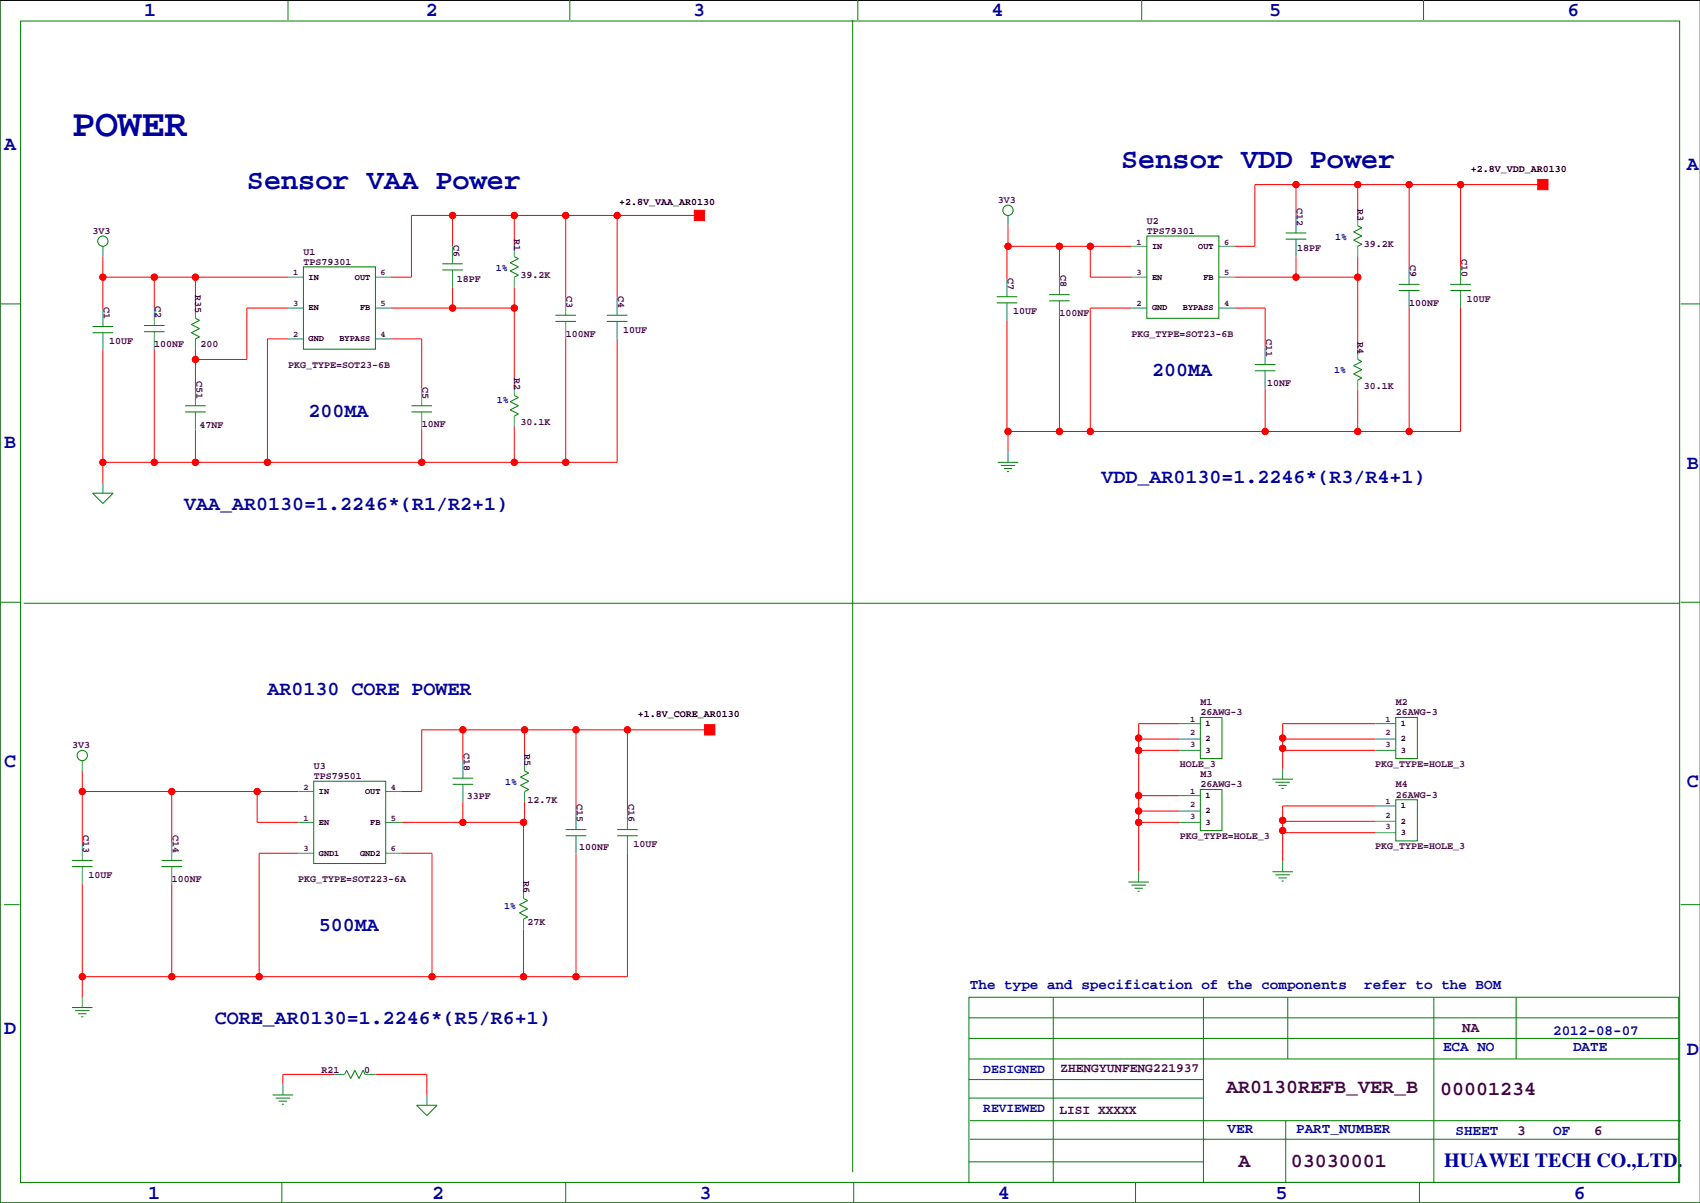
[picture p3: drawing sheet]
<svg xmlns="http://www.w3.org/2000/svg" width="420mm" height="297mm" viewBox="0 0 420 297" stroke-linecap="round" stroke-linejoin="round" font-family="sans-serif">
<path d="M419.9 .1h-419.9v296.9h419.9" fill="none" stroke="#000" stroke-width=".25"/>
<g fill="none" stroke="#f00" stroke-width=".25">
<path d="M111.8 53.2v7.6M127 53.2v7.6M139.7 53.2v20.3M152.4 53.2v20.3M172.7 53.2h-71.1v15.2h-5.1M248.9 55.7v5.1M320 45.6v7.6M335.3 45.6v7.6M348 45.6v20.3M360.7 45.6v20.3M381 45.6h-71.1v15.2h-5.1M25.4 68.4h45.7"/>
<path d="M25.4 63.4v12.9M38.1 68.4v7.7M48.3 68.4v7.7M71.1 76.1h-10.1v12.7h-12.7M96.5 76.1h30.5M111.8 71v5.1M127 71v24.1M261.6 60.8v7.6M261.6 78.6v27.9M269.2 60.8v7.6h10.2M279.4 60.8h-30.7v8.1M279.4 76.1h-10.2v30.4"/>
<path d="M304.8 76.1h7.6v9.6M304.8 68.4h30.5M320 63.4v5M335.3 63.4v22.8M348 76.1v30.4M360.7 76.1v30.4h-112v-27.4M25.4 86.5v32.7M38.1 86.2v28M48.3 86.2v9.7M71.1 83.7h-5.1v30.5M96.5 83.7h7.6v12.2M139.7 83.7v30.5"/>
<path d="M152.4 83.7v30.5h-127M312.4 95.9v10.6M335.3 96.4v10.1M48.3 106v8.2M104.1 106v8.2M127 105.3v8.9M248.9 106.5v5.1M291.3 178.7h-10.1v36.6M339.6 178.7h-22.9v11.2M20.3 195.4h53.4M20.3 190.4v17.7M42.4 195.4v12.7"/>
<path d="M63.5 195.4v7.7h10.2M114.3 180.2v7.6M114.3 198v5.1M129.5 198v5.1h-30.4M129.5 180.2v7.6M142.2 180.2v20.3M154.9 180.2v20.3M175.3 180.2h-71.2v15.2h-5M281.2 185.3h10.1M281.2 182.5h10.1M281.2 196.5h10.1M316.7 185.3h22.9"/>
<path d="M316.7 182.5h22.9M339.6 199h-22.9v13.7M20.3 218.3v27.9M42.4 218.3v22.9M73.7 210.7h-9.7v30.5M99.1 210.7h7.6v30.5M129.3 203.1v16.2M142.2 210.7v30.5M154.9 210.7v30.5h-134.6M281.2 203.1h10.1M281.2 200.3h10.1M316.7 202.8h22.9"/>
<path d="M316.7 205.6h22.9M129.3 229.5v11.7M82.5 265.3h-12.7v2.5M92.7 265.3h12.7v5.1"/>
<circle cx="111.8" cy="53.2" r=".76"/>
<circle cx="127" cy="53.2" r=".76"/>
<circle cx="139.7" cy="53.2" r=".76"/>
<circle cx="152.4" cy="53.2" r=".76"/>
<circle cx="320" cy="45.6" r=".76"/>
<circle cx="335.3" cy="45.6" r=".76"/>
<circle cx="348" cy="45.6" r=".76"/>
<circle cx="360.7" cy="45.6" r=".76"/>
<circle cx="25.4" cy="68.4" r=".76"/>
<circle cx="38.1" cy="68.4" r=".76"/>
<circle cx="48.3" cy="68.4" r=".76"/>
<circle cx="111.8" cy="76.1" r=".76"/>
<circle cx="127" cy="76.1" r=".76"/>
<circle cx="248.9" cy="60.8" r=".76"/>
<circle cx="261.6" cy="60.8" r=".76"/>
<circle cx="269.2" cy="60.8" r=".76"/>
<circle cx="320" cy="68.4" r=".76"/>
<circle cx="335.3" cy="68.4" r=".76"/>
<circle cx="48.3" cy="88.8" r=".76"/>
<circle cx="25.4" cy="114.2" r=".76"/>
<circle cx="38.1" cy="114.2" r=".76"/>
<circle cx="48.3" cy="114.2" r=".76"/>
<circle cx="66" cy="114.2" r=".76"/>
<circle cx="104.1" cy="114.2" r=".76"/>
<circle cx="127" cy="114.2" r=".76"/>
<circle cx="139.7" cy="114.2" r=".76"/>
<circle cx="248.9" cy="106.5" r=".76"/>
<circle cx="261.6" cy="106.5" r=".76"/>
<circle cx="269.2" cy="106.5" r=".76"/>
<circle cx="312.4" cy="106.5" r=".76"/>
<circle cx="335.3" cy="106.5" r=".76"/>
<circle cx="348" cy="106.5" r=".76"/>
<circle cx="20.3" cy="195.4" r=".76"/>
<circle cx="42.4" cy="195.4" r=".76"/>
<circle cx="63.5" cy="195.4" r=".76"/>
<circle cx="114.3" cy="180.2" r=".76"/>
<circle cx="129.5" cy="180.2" r=".76"/>
<circle cx="142.2" cy="180.2" r=".76"/>
<circle cx="154.9" cy="180.2" r=".76"/>
<circle cx="281.2" cy="182.2" r=".76"/>
<circle cx="281.2" cy="196.5" r=".76"/>
<circle cx="281.2" cy="185.3" r=".76"/>
<circle cx="316.7" cy="182.2" r=".76"/>
<circle cx="316.7" cy="184.8" r=".76"/>
<circle cx="114.3" cy="203.1" r=".76"/>
<circle cx="129.3" cy="203.1" r=".76"/>
<circle cx="281.2" cy="200.3" r=".76"/>
<circle cx="281.2" cy="203.1" r=".76"/>
<circle cx="316.7" cy="202.6" r=".76"/>
<circle cx="316.7" cy="205.1" r=".76"/>
<circle cx="20.3" cy="241.2" r=".76"/>
<circle cx="42.4" cy="241.2" r=".76"/>
<circle cx="64" cy="241.2" r=".76"/>
<circle cx="106.7" cy="241.2" r=".76"/>
<circle cx="129.3" cy="241.2" r=".76"/>
<circle cx="142.2" cy="241.2" r=".76"/>
</g>
<g fill="#f00" stroke="#f00" stroke-width=".25">
<path d="M379.7 44.3h2.6v2.5h-2.6z" fill-rule="evenodd"/>
<path d="M174 178.9h2.5v2.6h-2.5z" fill-rule="evenodd"/>
<path d="M171.4 51.9h2.6v2.6h-2.6z" fill-rule="evenodd"/>
<circle cx="248.9" cy="106.5" r=".76"/>
<circle cx="261.6" cy="106.5" r=".76"/>
<circle cx="269.2" cy="106.5" r=".76"/>
<circle cx="348" cy="106.5" r=".76"/>
<circle cx="335.3" cy="106.5" r=".76"/>
<circle cx="312.4" cy="106.5" r=".76"/>
<circle cx="335.3" cy="68.4" r=".76"/>
<circle cx="320" cy="68.4" r=".76"/>
<circle cx="111.8" cy="76.1" r=".76"/>
<circle cx="127" cy="76.1" r=".76"/>
<circle cx="48.3" cy="68.4" r=".76"/>
<circle cx="25.4" cy="68.4" r=".76"/>
<circle cx="38.1" cy="68.4" r=".76"/>
<circle cx="248.9" cy="60.8" r=".76"/>
<circle cx="261.6" cy="60.8" r=".76"/>
<circle cx="269.2" cy="60.8" r=".76"/>
<circle cx="360.7" cy="45.6" r=".76"/>
<circle cx="348" cy="45.6" r=".76"/>
<circle cx="335.3" cy="45.6" r=".76"/>
<circle cx="320" cy="45.6" r=".76"/>
<circle cx="316.7" cy="184.8" r=".76"/>
<circle cx="316.7" cy="182.2" r=".76"/>
<circle cx="316.7" cy="205.1" r=".76"/>
<circle cx="316.7" cy="202.6" r=".76"/>
<circle cx="63.5" cy="195.4" r=".76"/>
<circle cx="20.3" cy="195.4" r=".76"/>
<circle cx="42.4" cy="195.4" r=".76"/>
<circle cx="129.3" cy="203.1" r=".76"/>
<circle cx="114.3" cy="203.1" r=".76"/>
<circle cx="114.3" cy="180.2" r=".76"/>
<circle cx="129.5" cy="180.2" r=".76"/>
<circle cx="142.2" cy="180.2" r=".76"/>
<circle cx="154.9" cy="180.2" r=".76"/>
<circle cx="20.3" cy="241.2" r=".76"/>
<circle cx="42.4" cy="241.2" r=".76"/>
<circle cx="142.2" cy="241.2" r=".76"/>
<circle cx="129.3" cy="241.2" r=".76"/>
<circle cx="106.7" cy="241.2" r=".76"/>
<circle cx="64" cy="241.2" r=".76"/>
<circle cx="111.8" cy="53.2" r=".76"/>
<circle cx="127" cy="53.2" r=".76"/>
<circle cx="152.4" cy="53.2" r=".76"/>
<circle cx="139.7" cy="53.2" r=".76"/>
<circle cx="281.2" cy="203.1" r=".76"/>
<circle cx="281.2" cy="182.2" r=".76"/>
<circle cx="281.2" cy="185.3" r=".76"/>
<circle cx="281.2" cy="196.5" r=".76"/>
<circle cx="281.2" cy="200.3" r=".76"/>
<circle cx="25.4" cy="114.2" r=".76"/>
<circle cx="38.1" cy="114.2" r=".76"/>
<circle cx="48.3" cy="114.2" r=".76"/>
<circle cx="66" cy="114.2" r=".76"/>
<circle cx="104.1" cy="114.2" r=".76"/>
<circle cx="127" cy="114.2" r=".76"/>
<circle cx="139.7" cy="114.2" r=".76"/>
<circle cx="48.3" cy="88.8" r=".76"/>
</g>
<g fill="none" stroke="#008080" stroke-width=".25">
<path d="M248.9 53.2v2.5M320 53.2v4.3M320 59v4.4M335.3 53.2v2.5M25.4 60.8v2.6M25.4 76.3v4.3M38.1 76.1v4.3M48.3 76.1v2.5M71.1 68.4h3.8M71.1 76.1h3.8M92.7 68.4h3.8M92.7 76.1h3.8"/>
<path d="M111.8 60.8v4.3M111.8 66.7v4.3M127 60.8v2.6M127 68.4v2.6M139.7 73.5v4.3M139.7 79.4v4.3M152.4 73.5v4.3M152.4 79.4v4.3M248.7 68.9v4.4M248.7 74.8v4.3M261.6 68.4v4.4M261.6 74.3v4.3"/>
<path d="M279.4 60.8h3.8M279.4 68.4h3.8M279.4 76.1h3.8M301 60.8h3.8M301 68.4h3.8M301 76.1h3.8M335.3 60.8v2.6M348 65.9v4.3M348 71.7v4.4M360.7 65.9v4.3M360.7 71.7v4.4M25.4 82.2v4.3"/>
<path d="M38.1 81.9v4.3M48.3 83.7v2.5M48.3 95.9v4.3M71.1 83.7h3.8M92.7 83.7h3.8M104.1 95.9v4.3M127 95.1v2.5M312.4 85.7v4.3M312.4 91.6v4.3M335.3 86.2v2.6M335.3 93.8v2.6M25.4 119.2v2.6"/>
<path d="M48.3 101.7v4.3M104.1 101.7v4.3M127 102.7v2.6M248.9 111.6v2.6M291.3 178.7h5.1M339.6 178.7h5.1M20.3 187.8v2.6M73.7 195.4h3.8M95.2 195.4h3.9M114.3 187.8v4.3M114.3 193.7v4.3M129.5 187.8v2.6"/>
<path d="M129.5 195.4v2.6M291.3 196.5h5.1M291.3 185.3h5.1M291.3 182.5h5.1M316.7 189.9v2.5M339.6 199h5.1M339.6 185.3h5.1M339.6 182.5h5.1M20.3 208.1v4.4M20.3 214v4.3M42.4 208.1v4.4M42.4 214v4.3"/>
<path d="M73.7 203.1h3.8M73.7 210.7h3.8M95.2 203.1h3.9M95.2 210.7h3.9M129.3 219.3v2.6M142.2 200.5v4.3M142.2 206.4v4.3M154.9 200.5v4.3M154.9 206.4v4.3M281.2 215.3v2.5M291.3 203.1h5.1M291.3 200.3h5.1"/>
<path d="M316.7 212.7v2.6M339.6 205.6h5.1M339.6 202.8h5.1M129.3 226.9v2.6M20.3 246.2v2.6M69.8 267.8v2.6M82.5 265.3h2.6M90.2 265.3h2.5M105.4 270.4v2.5"/>
</g>
<g fill="none" stroke="#008000" stroke-width=".25">
<path d="M0 -.1v297.1h419.9M71.1 0v4.9M140.7 0v4.9M211.8 0v4.9M281.9 0v4.9M351.5 0v4.9M5.1 5.2h409.7v286.8h-409.7zM210.6 4.9v284.5M283.2 58.3h17.8v20.3h-17.8zM317.5 57.5h5.1M317.5 59h5.1M335.3 55.7l1 .5-2 1.1 2 1-2 1 2 1-1 .5"/>
<path d="M0 75h5.1M48.3 78.6l1 .5-2.1 1 2.1 1-2.1 1.1 2.1 1-1 .5M74.9 65.9h17.8v20.3h-17.8zM109.2 65.1h5.1M109.2 66.7h5.1M127 63.4l1 .5-2 1 2 1-2 1 2 1-1 .5M137.2 77.8h5M137.2 79.4h5M149.9 77.8h5M149.9 79.4h5M246.1 73.3h5.1M246.1 74.8h5.1"/>
<path d="M259.1 72.8h5.1M259.1 74.3h5.1M345.4 70.2h5.1M345.4 71.7h5.1M358.1 70.2h5.1M358.1 71.7h5.1M415 75h4.9M22.9 80.6h5M22.9 82.2h5M35.6 80.4h5M35.6 81.9h5M127 97.6l1 .6-2 1 2 1-2 1 2 1-1 .5"/>
<path d="M309.9 90h5.1M309.9 91.6h5.1M335.3 88.8l1 .5-2 1 2 1-2 1 2 1-1 .5M45.7 100.2h5.1M45.7 101.7h5.1M101.6 100.2h5.1M101.6 101.7h5.1M246.4 114.2h5.1M247.1 114.9h3.6M247.9 115.7h2M248.7 116.4h.5M22.9 121.8h5l-2.5 2.5z"/>
<path d="M0 148.7h5.1M5.8 149h409M415 148.7h4.9M296.4 177.2h5.4v10.1h-5.4zM344.7 177.2h5.3v10.1h-5.3zM77.5 192.9h17.7v20.3h-17.7zM111.8 192.1h5M111.8 193.7h5M129.5 190.4l1.1 .5-2.1 1 2.1 1-2.1 1 2.1 1-1.1 .5M296.4 194.9h5.4v10.2h-5.4zM314.2 192.4h5.1M315 193.2h3.5"/>
<path d="M315.7 193.9h2.1M316.5 194.7h.5M344.7 197.5h5.3v10.1h-5.3zM17.8 212.5h5.1M17.8 214h5.1M39.9 212.5h5.1M39.9 214h5.1M139.7 204.8h5.1M139.7 206.4h5.1M152.4 204.8h5.1M152.4 206.4h5.1M278.6 217.8h5.1"/>
<path d="M279.4 218.6h3.6M280.2 219.3h2M314.2 215.3h5.1M315 216h3.5M315.7 216.8h2.1M316.5 217.5h.5M1 223.4h3.8M129.3 221.9l1 .5-2 1 2 1-2 1 2 1-1 .5M280.9 220.1h.5M415 223.4h4.9M17.8 248.8h5.1M18.5 249.5h3.6"/>
<path d="M19.3 250.3h2M20.1 251.1h.5M239.3 246.2h175.2v45.8h-175.2zM239.3 251.3h175.2M239.3 256.4h175.2M260.1 246.2v45.8M297.2 246.2v45.8M318 246.2v15.3M354.1 246.2v45.8M374.4 246.2v15.3M67.3 270.4h5.1M68.1 271.1h3.5"/>
<path d="M68.8 271.9h2.1M69.6 272.7h.5M85.1 265.3l.5-1 1 2 1-2 1 2 1.1-2 .5 1M102.9 272.9h5l-2.5 2.5zM239.3 266.6h57.9M239.3 261.5h175.2M239.3 271.1h57.9M239.5 276.7h175.5M317.5 276.7v15.3M69.6 292v5M139.7 292v5M210.8 292v5"/>
<path d="M239.3 286.9h57.9M239.5 281.3h175M280.4 292v5M350.5 292v5M383.5 287.4h.1"/>
<circle cx="25.4" cy="59.5" r="1.27"/>
<circle cx="248.9" cy="51.9" r="1.27"/>
<circle cx="20.3" cy="186.5" r="1.27"/>
</g>
<text font-size="9.5" fill="#0000a0" x="17.8" y="33.5">POWER</text>
<g font-size="7.1" fill="#0000a0">
<text x="276.9" y="41.6">Sensor VDD Power</text>
<text x="61" y="46.7">Sensor VAA Power</text>
</g>
<g font-size="4.9" fill="#0000a0">
<text x="35.6" y="3.9">1</text>
<text x="105.2" y="3.9">2</text>
<text x="171.2" y="3.9">3</text>
<text x="244.9" y="3.9">4</text>
<text x="313.4" y="3.9">5</text>
<text x="387.1" y="3.9">6</text>
<text x="1" y="36.9">A</text>
<text x="416.6" y="42">A</text>
<text x="284.5" y="92.8">200MA</text>
<text x="76.2" y="103">200MA</text>
<text x="1" y="110.6">B</text>
<text x="272" y="119.2">VDD_AR0130=1.2246*(R3/R4+1)</text>
<text x="416.6" y="115.7">B</text>
<text x="45.5" y="125.8">VAA_AR0130=1.2246*(R1/R2+1)</text>
<text x="66" y="171.6">AR0130 CORE POWER</text>
<text x="1" y="189.3">C</text>
<text x="416.6" y="194.4">C</text>
<text x="78.7" y="230">500MA</text>
<text x="1" y="255.4">D</text>
<text x="53.1" y="252.8">CORE_AR0130=1.2246*(R5/R6+1)</text>
<text x="416.6" y="260.5">D</text>
<text x="356.6" y="288">HUAWEI TECH CO.,LTD.</text>
<text x="36.6" y="296">1</text>
<text x="106.7" y="296">2</text>
<text x="172.7" y="296">3</text>
<text x="246.4" y="296">4</text>
<text x="315" y="296">5</text>
<text x="388.6" y="296">6</text>
</g>
<g font-size="4.9" fill="#400040">
<text x="302.8" y="270">AR0130REFB_VER_B</text>
<text x="355.6" y="270.5">00001234</text>
<text x="305.9" y="288.3">A</text>
<text x="318.8" y="288.3">03030001</text>
</g>
<g font-size="3.5" fill="#0000a0">
<text x="239.5" y="244.2">The type and specification of the components</text>
<text x="336.9" y="244.2">refer to the BOM</text>
<text x="383.5" y="255.7">2012-08-07</text>
<text x="356.4" y="259.4">ECA NO</text>
<text x="388.5" y="259.4">DATE</text>
<text x="303.1" y="279.7">VER</text>
<text x="320.1" y="279.7">PART_NUMBER</text>
<text x="359.4" y="280.3">SHEET</text>
<text x="383.5" y="280.3">OF</text>
</g>
<g font-size="3.5" fill="#400040">
<text x="361.1" y="254.9">NA</text>
<text x="374.6" y="280.3">3</text>
<text x="393.7" y="280.3">6</text>
</g>
<g font-size="3.2" fill="#0000a0">
<text x="242.8" y="264.9">DESIGNED</text>
<text x="242.8" y="274.5">REVIEWED</text>
</g>
<g font-size="3.2" fill="#400040">
<text x="261.9" y="264.7">ZHENGYUNFENG221937</text>
<text x="261.6" y="275.1">LISI XXXXX</text>
</g>
<g font-size="2.5">
<text x="363.2" y="42.5">+2.8V_VDD_AR0130</text>
<text x="152.9" y="50.7">+2.8V_VAA_AR0130</text>
<text x="157.5" y="177.2">+1.8V_CORE_AR0130</text>
</g>
<g font-size="2.5" fill="#400040">
<text x="246.4" y="50.2">3V3</text>
<text x="320.3" y="51.3" transform="rotate(90 320.3 51.3)">C12</text>
<text x="335.3" y="51.5" transform="rotate(90 335.3 51.5)">R3</text>
<text x="22.9" y="57.8">3V3</text>
<text x="127" y="59.1" transform="rotate(90 127 59.1)">R1</text>
<text x="283.2" y="57.8">TPS79301</text>
<text x="283.2" y="55.2">U2</text>
<text x="74.9" y="65.4">TPS79301</text>
<text x="74.9" y="62.9">U1</text>
<text x="112" y="60.4" transform="rotate(90 112 60.4)">C6</text>
<text x="320.3" y="62.1">18PF</text>
<text x="336.8" y="61.1">39.2K</text>
<text x="348.2" y="65.5" transform="rotate(90 348.2 65.5)">C9</text>
<text x="360.9" y="64" transform="rotate(90 360.9 64)">C10</text>
<text x="112.8" y="69.7">18PF</text>
<text x="128.5" y="68.7">39.2K</text>
<text x="248.9" y="68.5" transform="rotate(90 248.9 68.5)">C7</text>
<text x="261.8" y="68" transform="rotate(90 261.8 68)">C8</text>
<text x="25.6" y="75.9" transform="rotate(90 25.6 75.9)">C1</text>
<text x="38.3" y="75.6" transform="rotate(90 38.3 75.6)">C2</text>
<text x="48.2" y="72.9" transform="rotate(90 48.2 72.9)">R35</text>
<text x="139.9" y="73.1" transform="rotate(90 139.9 73.1)">C3</text>
<text x="152.6" y="73.1" transform="rotate(90 152.6 73.1)">C4</text>
<text x="250.2" y="77.6">10UF</text>
<text x="348" y="75.6">100NF</text>
<text x="362.2" y="74.5">10UF</text>
<text x="139.7" y="83.2">100NF</text>
<text x="153.9" y="82.2">10UF</text>
<text x="261.6" y="78.1">100NF</text>
<text x="279.4" y="83.2">PKG_TYPE=SOT23-6B</text>
<text x="312.6" y="83.8" transform="rotate(90 312.6 83.8)">C11</text>
<text x="26.9" y="85">10UF</text>
<text x="38.1" y="85.7">100NF</text>
<text x="49.5" y="85.7">200</text>
<text x="335.3" y="84.5" transform="rotate(90 335.3 84.5)">R4</text>
<text x="48.5" y="94" transform="rotate(90 48.5 94)">C51</text>
<text x="71.1" y="90.8">PKG_TYPE=SOT23-6B</text>
<text x="104.4" y="95.4" transform="rotate(90 104.4 95.4)">C5</text>
<text x="127" y="93.4" transform="rotate(90 127 93.4)">R2</text>
<text x="312.9" y="95.4">10NF</text>
<text x="336.8" y="96.1">30.1K</text>
<text x="49.3" y="105.8">47NF</text>
<text x="104.1" y="105.5">10NF</text>
<text x="128.5" y="105">30.1K</text>
<text x="296.4" y="176.6">26AWG-3</text>
<text x="296.4" y="174.1">M1</text>
<text x="344.7" y="176.6">26AWG-3</text>
<text x="344.7" y="174.1">M2</text>
<text x="17.8" y="184.8">3V3</text>
<text x="114.5" y="185.9" transform="rotate(90 114.5 185.9)">C18</text>
<text x="77.5" y="189.9">U3</text>
<text x="129.5" y="186.1" transform="rotate(90 129.5 186.1)">R5</text>
<text x="291.3" y="189.3">HOLE_3</text>
<text x="296.4" y="191.9">M3</text>
<text x="339.6" y="189.3">PKG_TYPE=HOLE_3</text>
<text x="77.5" y="192.4">TPS79501</text>
<text x="115.3" y="197.2">33PF</text>
<text x="296.4" y="194.4">26AWG-3</text>
<text x="344.7" y="197">26AWG-3</text>
<text x="344.7" y="194.4">M4</text>
<text x="130.3" y="198.2">12.7K</text>
<text x="142.5" y="198.6" transform="rotate(90 142.5 198.6)">C15</text>
<text x="155.2" y="198.6" transform="rotate(90 155.2 198.6)">C16</text>
<text x="20.5" y="206.2" transform="rotate(90 20.5 206.2)">C13</text>
<text x="42.6" y="206.2" transform="rotate(90 42.6 206.2)">C14</text>
<text x="143" y="209.9">100NF</text>
<text x="156.5" y="209.2">10UF</text>
<text x="291.3" y="207.1">PKG_TYPE=HOLE_3</text>
<text x="339.6" y="209.7">PKG_TYPE=HOLE_3</text>
<text x="21.8" y="216.8">10UF</text>
<text x="42.4" y="217.8">100NF</text>
<text x="73.7" y="217.8">PKG_TYPE=SOT223-6A</text>
<text x="129.3" y="217.6" transform="rotate(90 129.3 217.6)">R6</text>
<text x="130.3" y="228.5">27K</text>
<text x="79.4" y="265">R21</text>
<text x="89.9" y="265">0</text>
</g>
<g font-size="2.5" fill="#0000a0">
<text x="329.7" y="59.3">1%</text>
<text x="122.4" y="66.9">1%</text>
<text x="329.4" y="92.1">1%</text>
<text x="122.7" y="99.4">1%</text>
<text x="124.7" y="193.9">1%</text>
<text x="124.5" y="224.4">1%</text>
</g>
<g font-size="2.1" fill="#400040">
<text x="280.7" y="60.4">1</text>
<text x="302.3" y="60.4">6</text>
<text x="72.4" y="68">1</text>
<text x="94" y="68">6</text>
<text x="280.7" y="68">3</text>
<text x="302.3" y="68">5</text>
<text x="72.4" y="75.6">3</text>
<text x="94" y="75.6">5</text>
<text x="280.7" y="75.6">2</text>
<text x="302.3" y="75.6">4</text>
<text x="72.4" y="83.2">2</text>
<text x="94" y="83.2">4</text>
<text x="293.9" y="178.2">1</text>
<text x="342.1" y="178.2">1</text>
<text x="293.9" y="184.4">3</text>
<text x="293.9" y="181.6">2</text>
<text x="342.1" y="184.4">3</text>
<text x="342.1" y="181.6">2</text>
<text x="74.9" y="195">2</text>
<text x="96.5" y="195">4</text>
<text x="293.9" y="196">1</text>
<text x="74.9" y="202.6">1</text>
<text x="96.5" y="202.6">5</text>
<text x="293.9" y="202.2">3</text>
<text x="293.9" y="199.4">2</text>
<text x="342.1" y="198.6">1</text>
<text x="342.1" y="201.9">2</text>
<text x="342.1" y="204.7">3</text>
<text x="74.9" y="210.2">3</text>
<text x="96.5" y="210.2">6</text>
</g>
<g font-size="2.1">
<text x="284.5" y="61.4">IN</text>
<text x="295.9" y="61.4">OUT</text>
<text x="76.2" y="69">IN</text>
<text x="87.6" y="69">OUT</text>
<text x="284.5" y="69">EN</text>
<text x="297.2" y="69">FB</text>
<text x="76.2" y="76.7">EN</text>
<text x="88.9" y="76.7">FB</text>
<text x="284.5" y="76.7">GND</text>
<text x="292.1" y="76.7">BYPASS</text>
<text x="76.2" y="84.3">GND</text>
<text x="83.8" y="84.3">BYPASS</text>
<text x="297.7" y="179.3">1</text>
<text x="345.9" y="179.3">1</text>
<text x="297.7" y="185.9">3</text>
<text x="297.7" y="183.1">2</text>
<text x="345.9" y="185.9">3</text>
<text x="345.9" y="183.1">2</text>
<text x="78.7" y="196">IN</text>
<text x="90.2" y="196">OUT</text>
<text x="297.7" y="197">1</text>
<text x="78.7" y="203.7">EN</text>
<text x="91.4" y="203.7">FB</text>
<text x="297.7" y="203.7">3</text>
<text x="297.7" y="200.9">2</text>
<text x="345.9" y="199.6">1</text>
<text x="345.9" y="203.4">2</text>
<text x="345.9" y="206.2">3</text>
<text x="78.7" y="211.3">GND1</text>
<text x="88.9" y="211.3">GND2</text>
</g>
</svg>
